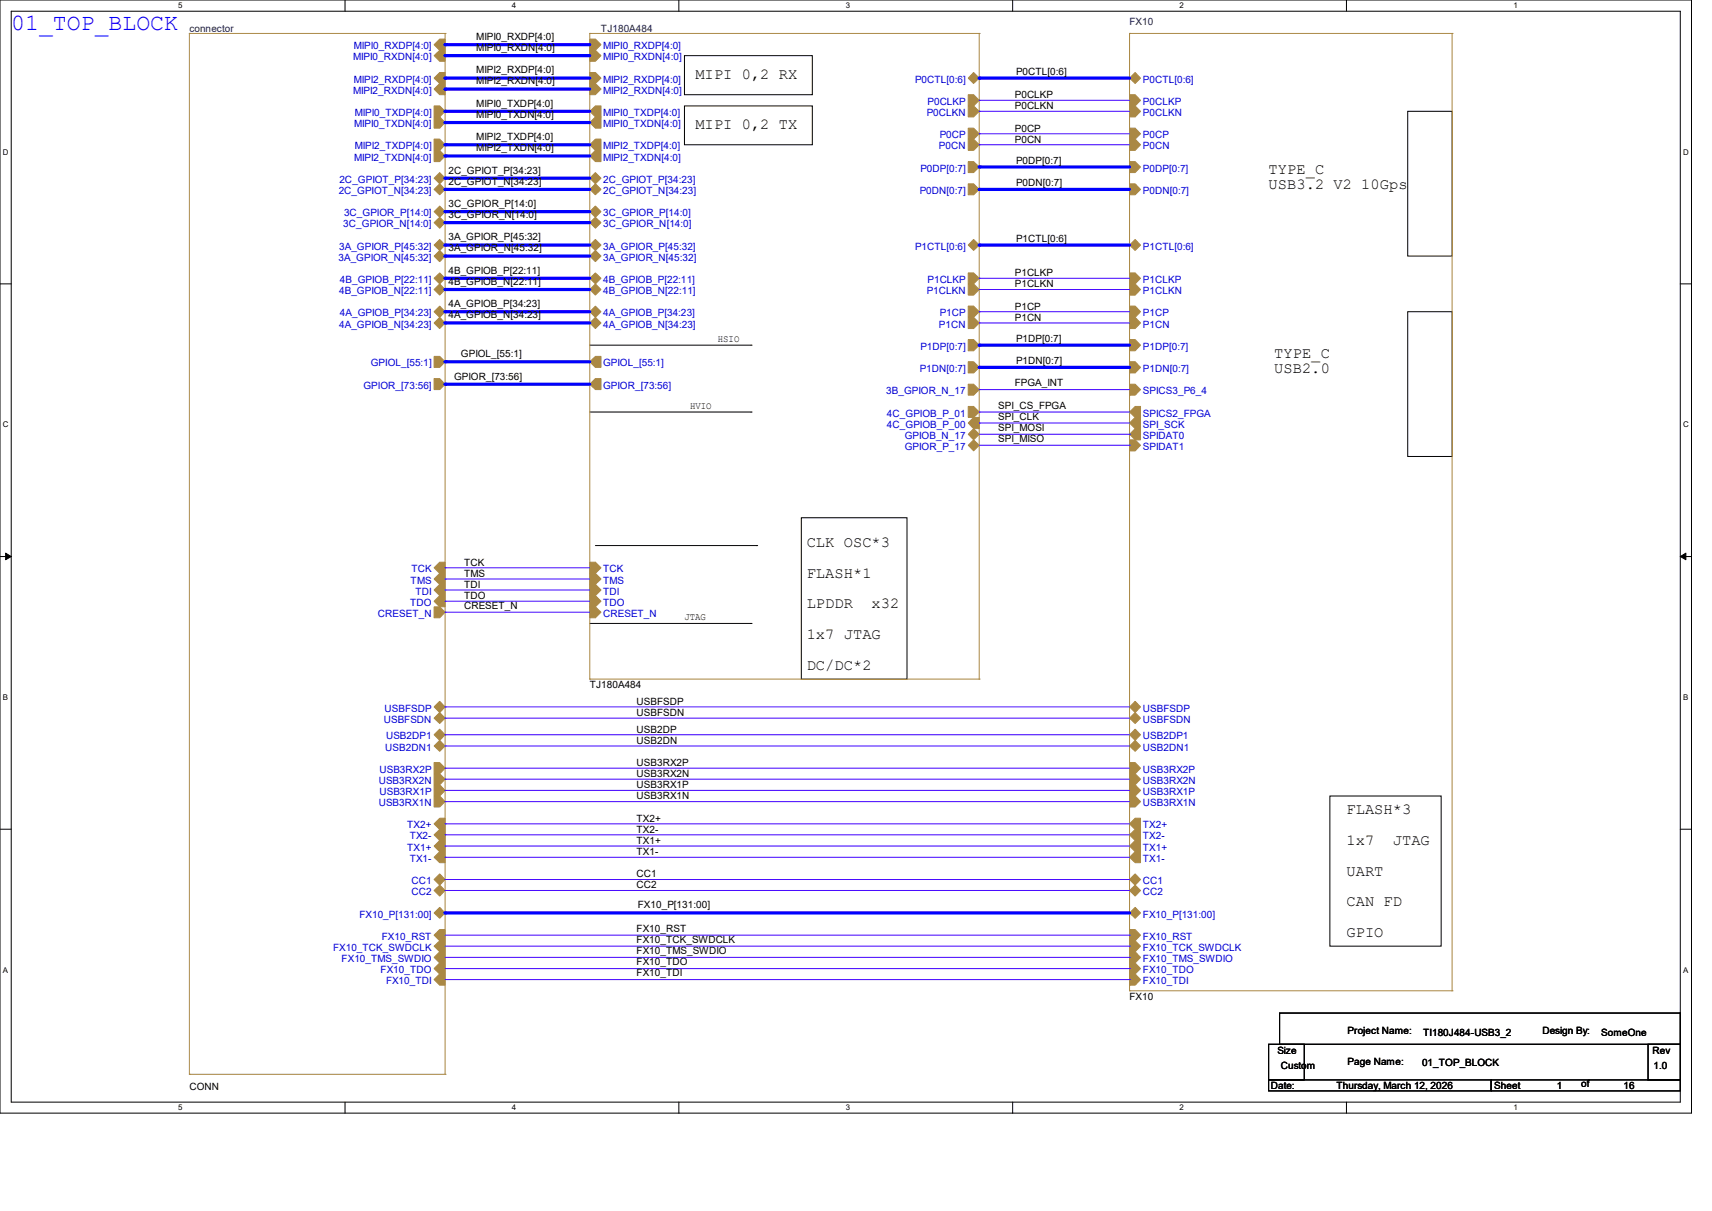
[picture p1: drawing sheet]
<svg xmlns="http://www.w3.org/2000/svg" width="297mm" height="210mm" viewBox="0 0 297 210" stroke-linecap="round" stroke-linejoin="round" font-family="sans-serif">
<path d="M0 0h293.5v193h-293.5zM1.9 1.9h289.6v189.2h-289.6z" fill="none" stroke="#000" stroke-width=".17"/>
<g fill="#fff">
<path d="M30.9 .2h.8v1.5h-.8z"/>
<path d="M30.9 191.3h.8v1.6h-.8z"/>
</g>
<path d="M59.9 0v1.9M59.9 191.1v2" fill="none" stroke="#000" stroke-width=".17"/>
<g fill="#fff">
<path d="M88.8 .2h.8v1.5h-.8z"/>
<path d="M88.8 191.3h.8v1.6h-.8z"/>
</g>
<path d="M117.8 0v1.9M117.8 191.1v2" fill="none" stroke="#000" stroke-width=".17"/>
<g fill="#fff">
<path d="M146.7 .2h.8v1.5h-.8z"/>
<path d="M146.7 191.3h.8v1.6h-.8z"/>
</g>
<path d="M175.7 0v1.9M175.7 191.1v2" fill="none" stroke="#000" stroke-width=".17"/>
<g fill="#fff">
<path d="M204.6 .2h.8v1.5h-.8z"/>
<path d="M204.6 191.3h.8v1.6h-.8z"/>
</g>
<path d="M233.6 0v1.9M233.6 191.1v2" fill="none" stroke="#000" stroke-width=".17"/>
<g fill="#fff">
<path d="M262.6 .2h.7v1.5h-.7z"/>
<path d="M262.6 191.3h.7v1.6h-.7z"/>
<path d="M.5 25.6h1v1.5h-1z"/>
<path d="M292 25.6h1v1.5h-1z"/>
<path d="M.5 72.9h1v1.5h-1z"/>
<path d="M292 72.9h1v1.5h-1z"/>
</g>
<path d="M0 49.2h1.9M291.5 49.2h2" fill="none" stroke="#000" stroke-width=".17"/>
<g fill="#fff">
<path d="M.5 120.1h.9v1.6h-.9z"/>
<path d="M292 120.1h.9v1.6h-.9z"/>
</g>
<path d="M0 96.5h1.9M291.5 96.5h2" fill="none" stroke="#000" stroke-width=".17"/>
<path d="M1 95.9l.9 .6-.9 .6zM291.5 96.5l1-.6v1.2z" fill="#000" stroke="#000" stroke-width=".17"/>
<g fill="#fff">
<path d="M.5 167.4h.9v1.6h-.9z"/>
<path d="M292 167.4h.9v1.6h-.9z"/>
</g>
<g fill="none" stroke="#000" stroke-width=".17">
<path d="M118.7 9.7h22.2v6.7h-22.2zM118.7 18.4h22.2v6.7h-22.2zM244.2 19.3h7.7v25.1h-7.7zM102.3 59.9h28M130.3 59.9h.1M244.2 54.1h7.7v25.1h-7.7zM102.3 71.5h28M130.3 71.5h.1M103.3 94.6h28M131.3 94.6h.1M139 89.8h18.4v28h-18.4zM102.3 108.1h28"/>
<path d="M130.3 108.1h.1M230.7 138h19.3v26.1h-19.3zM0 143.8h1.9M291.5 143.8h2M222 175.7h69.5v5.4h-69.5zM220.1 181.1h6.2v6.2h-6.2zM220.1 187.3h38.6v1.9h-38.6zM258.7 187.3h32.8v1.9h-32.8zM285.9 181.1h5.6v6.2h-5.6z"/>
</g>
<g fill="#a84" stroke="#a84" stroke-width=".17">
<path d="M196 16.4h.9l1 1-1 1h-.9z" fill-rule="evenodd"/>
<path d="M196 18.4h.9l1 .9-1 1h-.9z" fill-rule="evenodd"/>
<path d="M196 22.2h.9l1 1-1 .9h-.9z" fill-rule="evenodd"/>
<path d="M196 24.1h.9l1 1-1 1h-.9z" fill-rule="evenodd"/>
<path d="M196 47.3h.9l1 1-1 .9h-.9z" fill-rule="evenodd"/>
<path d="M196 49.2h.9l1 1-1 1h-.9z" fill-rule="evenodd"/>
<path d="M196 53.1h.9l1 1-1 .9h-.9z" fill-rule="evenodd"/>
<path d="M196 55h.9l1 1-1 1h-.9z" fill-rule="evenodd"/>
<path d="M196 62.7h.9l1 1-1 1h-.9z" fill-rule="evenodd"/>
<path d="M196 42.5l.9-1 1 1-1 .9z" fill-rule="evenodd"/>
<path d="M196.9 12.6l1 .9-1 1-.9-1z" fill-rule="evenodd"/>
<path d="M196 31.9h.9l1 1-1 .9h-.9z" fill-rule="evenodd"/>
<path d="M196 28h.9l1 1-1 .9h-.9z" fill-rule="evenodd"/>
<path d="M196 58.9h.9l1 1-1 .9h-.9z" fill-rule="evenodd"/>
<path d="M196.9 74.3h1v2h-1l-.9-1z" fill-rule="evenodd"/>
<path d="M196 76.3h.9l1 .9-1 1h-.9z" fill-rule="evenodd"/>
<path d="M196 73.4l.9-1h1v1.9h-1z" fill-rule="evenodd"/>
<path d="M196 66.6h.9l1 1-1 .9h-.9z" fill-rule="evenodd"/>
<path d="M196 71.5l.9-1h1v1.9h-1z" fill-rule="evenodd"/>
<path d="M196 152.5l.9-.9 1 .9-1 1z" fill-rule="evenodd"/>
<path d="M196 146.7l.9-.9h1v1.9h-1z" fill-rule="evenodd"/>
<path d="M196 154.4l.9-.9 1 .9-1 1z" fill-rule="evenodd"/>
<path d="M196 144.8l.9-1h1v2h-1z" fill-rule="evenodd"/>
<path d="M196 136.1h.9l1 1-1 .9h-.9z" fill-rule="evenodd"/>
<path d="M196 132.2h.9l1 1-1 1h-.9z" fill-rule="evenodd"/>
<path d="M196 129.4l.9-1 1 1-1 .9z" fill-rule="evenodd"/>
<path d="M196 138h.9l1 1-1 1h-.9z" fill-rule="evenodd"/>
<path d="M196 134.2h.9l1 .9-1 1h-.9z" fill-rule="evenodd"/>
<path d="M196 127.4l.9-1 1 1-1 1z" fill-rule="evenodd"/>
<path d="M196 142.9l.9-1h1v1.9h-1z" fill-rule="evenodd"/>
<path d="M196 148.7l.9-1h1v1.9h-1z" fill-rule="evenodd"/>
<path d="M196 124.5l.9-.9 1 .9-1 1z" fill-rule="evenodd"/>
<path d="M196 122.6l.9-1 1 1-1 1z" fill-rule="evenodd"/>
<path d="M196.9 157.4l1 .9-1 1-.9-1z" fill-rule="evenodd"/>
<path d="M196 161.2h.9l1 1-1 1h-.9z" fill-rule="evenodd"/>
<path d="M196 163.2h.9l1 .9-1 1h-.9z" fill-rule="evenodd"/>
<path d="M196 165.1h.9l1 .9-1 1h-.9z" fill-rule="evenodd"/>
<path d="M196 167h.9l1 1-1 .9h-.9z" fill-rule="evenodd"/>
<path d="M196 168.9h.9l1 1-1 1h-.9z" fill-rule="evenodd"/>
<path d="M168 47.3h.9l1 1-1 .9h-.9z" fill-rule="evenodd"/>
<path d="M168 49.2h.9l1 1-1 1h-.9z" fill-rule="evenodd"/>
<path d="M168 53.1h.9l1 1-1 .9h-.9z" fill-rule="evenodd"/>
<path d="M168 55h.9l1 1-1 1h-.9z" fill-rule="evenodd"/>
<path d="M168 16.4h.9l1 1-1 1h-.9z" fill-rule="evenodd"/>
<path d="M168 18.4h.9l1 .9-1 1h-.9z" fill-rule="evenodd"/>
<path d="M168 22.2h.9l1 1-1 .9h-.9z" fill-rule="evenodd"/>
<path d="M168 24.1h.9l1 1-1 1h-.9z" fill-rule="evenodd"/>
<path d="M168 62.7h.9l1 1-1 1h-.9z" fill-rule="evenodd"/>
<path d="M168.9 12.6l1 .9-1 1-.9-1z" fill-rule="evenodd"/>
<path d="M168 31.9h.9l1 1-1 .9h-.9z" fill-rule="evenodd"/>
<path d="M168 28h.9l1 1-1 .9h-.9z" fill-rule="evenodd"/>
<path d="M168 58.9h.9l1 1-1 .9h-.9z" fill-rule="evenodd"/>
<path d="M168.9 41.5l1 1-1 .9-.9-.9z" fill-rule="evenodd"/>
<path d="M168 70.5h.9l1 1-1 .9h-.9z" fill-rule="evenodd"/>
<path d="M168.9 72.4h1v1.9h-1l-.9-.9z" fill-rule="evenodd"/>
<path d="M168 66.6h.9l1 1-1 .9h-.9z" fill-rule="evenodd"/>
<path d="M102.3 8.7h1l1 1-1 .9h-1z" fill-rule="evenodd"/>
<path d="M102.3 6.8h1l1 .9-1 1h-1z" fill-rule="evenodd"/>
<path d="M103.3 26.1h1v1.9h-1l-1-.9z" fill-rule="evenodd"/>
<path d="M103.3 24.1h1v2h-1l-1-1z" fill-rule="evenodd"/>
<path d="M103.3 20.3h1v1.9h-1l-1-.9z" fill-rule="evenodd"/>
<path d="M102.3 19.3l1-.9h1v1.9h-1z" fill-rule="evenodd"/>
<path d="M102.3 14.5h1l1 1-1 .9h-1z" fill-rule="evenodd"/>
<path d="M102.3 12.6h1l1 .9-1 1h-1z" fill-rule="evenodd"/>
<path d="M102.3 105.2h1l1 1-1 .9h-1z" fill-rule="evenodd"/>
<path d="M102.3 103.3h1l1 1-1 .9h-1z" fill-rule="evenodd"/>
<path d="M102.3 101.3h1l1 1-1 1h-1z" fill-rule="evenodd"/>
<path d="M102.3 99.4h1l1 1-1 .9h-1z" fill-rule="evenodd"/>
<path d="M102.3 97.5h1l1 1-1 .9h-1z" fill-rule="evenodd"/>
<path d="M103.3 35.7l1 1-1 1-1-1z" fill-rule="evenodd"/>
<path d="M102.3 62.7l1-.9h1v1.9h-1z" fill-rule="evenodd"/>
<path d="M102.3 44.4l1-1 1 1-1 1z" fill-rule="evenodd"/>
<path d="M102.3 42.5l1-1 1 1-1 .9z" fill-rule="evenodd"/>
<path d="M102.3 56l1-1 1 1-1 1z" fill-rule="evenodd"/>
<path d="M103.3 53.1l1 1-1 .9-1-.9z" fill-rule="evenodd"/>
<path d="M102.3 66.6l1-.9h1v1.9h-1z" fill-rule="evenodd"/>
<path d="M168 77.2l.9-.9 1 .9-1 1z" fill-rule="evenodd"/>
<path d="M168.9 74.3l1 1-1 1-.9-1z" fill-rule="evenodd"/>
<path d="M102.3 50.2l1-1 1 1-1 1z" fill-rule="evenodd"/>
<path d="M102.3 48.3l1-1 1 1-1 .9z" fill-rule="evenodd"/>
<path d="M102.3 38.6l1-.9 1 .9-1 1z" fill-rule="evenodd"/>
<path d="M103.3 31.9l1 1-1 .9-1-.9z" fill-rule="evenodd"/>
<path d="M103.3 29.9l1 1-1 1-1-1z" fill-rule="evenodd"/>
<path d="M75.3 9.7l1-1h.9v1.9h-.9z" fill-rule="evenodd"/>
<path d="M76.3 6.8h.9v1.9h-.9l-1-1z" fill-rule="evenodd"/>
<path d="M75.3 20.3h1l.9 1-.9 .9h-1z" fill-rule="evenodd"/>
<path d="M75.3 18.4h1l.9 .9-.9 1h-1z" fill-rule="evenodd"/>
<path d="M76.3 14.5h.9v1.9h-.9l-1-.9z" fill-rule="evenodd"/>
<path d="M76.3 12.6h.9v1.9h-.9l-1-1z" fill-rule="evenodd"/>
<path d="M75.3 24.1h1l.9 1-.9 1h-1z" fill-rule="evenodd"/>
<path d="M75.3 26.1h1l.9 1-.9 .9h-1z" fill-rule="evenodd"/>
<path d="M75.3 105.2h1l.9 1-.9 .9h-1z" fill-rule="evenodd"/>
<path d="M75.3 146.7l1-.9h.9v1.9h-.9z" fill-rule="evenodd"/>
<path d="M75.3 152.5l1-.9 .9 .9-.9 1z" fill-rule="evenodd"/>
<path d="M75.3 154.4l1-.9 .9 .9-.9 1z" fill-rule="evenodd"/>
<path d="M75.3 144.8l1-1h.9v2h-.9z" fill-rule="evenodd"/>
<path d="M75.3 136.1h1l.9 1-.9 .9h-1z" fill-rule="evenodd"/>
<path d="M75.3 132.2h1l.9 1-.9 1h-1z" fill-rule="evenodd"/>
<path d="M75.3 129.4l1-1 .9 1-.9 .9z" fill-rule="evenodd"/>
<path d="M75.3 138h1l.9 1-.9 1h-1z" fill-rule="evenodd"/>
<path d="M75.3 134.2h1l.9 .9-.9 1h-1z" fill-rule="evenodd"/>
<path d="M75.3 127.4l1-1 .9 1-.9 1z" fill-rule="evenodd"/>
<path d="M75.3 148.7l1-1h.9v1.9h-.9z" fill-rule="evenodd"/>
<path d="M75.3 142.9l1-1h.9v1.9h-.9z" fill-rule="evenodd"/>
<path d="M75.3 124.5l1-.9 .9 .9-.9 1z" fill-rule="evenodd"/>
<path d="M75.3 122.6l1-1 .9 1-.9 1z" fill-rule="evenodd"/>
<path d="M75.3 104.3l1-1h.9v1.9h-.9z" fill-rule="evenodd"/>
<path d="M76.3 157.4l.9 .9-.9 1-1-1z" fill-rule="evenodd"/>
<path d="M75.3 102.3l1-1h.9v2h-.9z" fill-rule="evenodd"/>
<path d="M75.3 100.4l1-1h.9v1.9h-.9z" fill-rule="evenodd"/>
<path d="M75.3 98.5l1-1h.9v1.9h-.9z" fill-rule="evenodd"/>
<path d="M75.3 162.2l1-1h.9v2h-.9z" fill-rule="evenodd"/>
<path d="M75.3 164.1l1-.9h.9v1.9h-.9z" fill-rule="evenodd"/>
<path d="M75.3 166l1-.9h.9v1.9h-.9z" fill-rule="evenodd"/>
<path d="M75.3 168l1-1h.9v1.9h-.9z" fill-rule="evenodd"/>
<path d="M75.3 169.9l1-1h.9v2h-.9z" fill-rule="evenodd"/>
<path d="M75.3 38.6l1-.9 .9 .9-.9 1z" fill-rule="evenodd"/>
<path d="M76.3 35.7l.9 1-.9 1-1-1z" fill-rule="evenodd"/>
<path d="M75.3 56l1-1 .9 1-.9 1z" fill-rule="evenodd"/>
<path d="M76.3 53.1l.9 1-.9 .9-1-.9z" fill-rule="evenodd"/>
<path d="M75.3 44.4l1-1 .9 1-.9 1z" fill-rule="evenodd"/>
<path d="M75.3 42.5l1-1 .9 1-.9 .9z" fill-rule="evenodd"/>
<path d="M76.3 31.9l.9 1-.9 .9-1-.9z" fill-rule="evenodd"/>
<path d="M76.3 29.9l.9 1-.9 1-1-1z" fill-rule="evenodd"/>
<path d="M75.3 50.2l1-1 .9 1-.9 1z" fill-rule="evenodd"/>
<path d="M75.3 48.3l1-1 .9 1-.9 .9z" fill-rule="evenodd"/>
<path d="M75.3 61.8h1l.9 .9-.9 1h-1z" fill-rule="evenodd"/>
<path d="M75.3 65.7h1l.9 .9-.9 1h-1z" fill-rule="evenodd"/>
</g>
<g fill="none" stroke="#a84" stroke-width=".17">
<path d="M32.9 5.8h.1M32.9 5.8h44.3M32.9 5.8v180.5M77.2 5.8h.1M77.2 5.8v180.5M102.3 5.8h.1M102.3 5.8h67.6M102.3 5.8v112M169.9 5.8h.1M169.9 5.8v112M196 5.8h.1M196 5.8h55.9"/>
<path d="M196 5.8v166M251.9 5.8h.1M251.9 5.8v166M102.3 117.8h.1M102.3 117.8h67.6M169.9 117.8h.1M196 171.8h.1M196 171.8h55.9M251.9 171.8h.1M32.9 186.3h.1M32.9 186.3h44.3M77.2 186.3h.1"/>
</g>
<g fill="none" stroke="#4200ff" stroke-width=".17">
<path d="M169.9 17.4h.1M169.9 19.3h.1M169.9 17.4h26.1M169.9 19.3h26.1M169.9 23.2h.1M169.9 25.1h.1M169.9 23.2h26.1M169.9 25.1h26.1M169.9 48.3h.1M169.9 50.2h.1M169.9 54.1h.1M169.9 56h.1"/>
<path d="M169.9 48.3h26.1M169.9 50.2h26.1M169.9 54.1h26.1M169.9 56h26.1"/>
</g>
<path d="M169.9 29h26.1" fill="none" stroke="#00f" stroke-width=".55"/>
<circle cx="169.9" cy="29" r=".28" fill="#00f"/>
<path d="M169.9 32.9h26.1" fill="none" stroke="#00f" stroke-width=".55"/>
<circle cx="169.9" cy="32.9" r=".28" fill="#00f"/>
<path d="M169.9 59.9h26.1" fill="none" stroke="#00f" stroke-width=".55"/>
<circle cx="169.9" cy="59.9" r=".28" fill="#00f"/>
<path d="M169.9 63.7h26.1" fill="none" stroke="#00f" stroke-width=".55"/>
<circle cx="169.9" cy="63.7" r=".28" fill="#00f"/>
<path d="M169.9 42.5h26.1" fill="none" stroke="#00f" stroke-width=".55"/>
<circle cx="169.9" cy="42.5" r=".28" fill="#00f"/>
<path d="M169.9 13.5h26.1" fill="none" stroke="#00f" stroke-width=".55"/>
<circle cx="169.9" cy="13.5" r=".28" fill="#00f"/>
<path d="M169.9 67.6h.1M169.9 71.5h.1M169.9 73.4h.1M169.9 67.6h26.1M169.9 71.5h26.1M169.9 73.4h26.1M169.9 75.3h26.1M169.9 77.2h26.1M196 75.3h.1M196 77.2h.1" fill="none" stroke="#4200ff" stroke-width=".17"/>
<path d="M77.2 7.7h25.1" fill="none" stroke="#00f" stroke-width=".55"/>
<circle cx="77.2" cy="7.7" r=".28" fill="#00f"/>
<path d="M77.2 98.5h.1M77.2 98.5h25.1M77.2 100.4h.1M77.2 102.3h.1M77.2 104.3h.1M77.2 100.4h25.1M77.2 102.3h25.1M77.2 104.3h25.1" fill="none" stroke="#4200ff" stroke-width=".17"/>
<path d="M77.2 9.7h25.1" fill="none" stroke="#00f" stroke-width=".55"/>
<circle cx="77.2" cy="9.7" r=".28" fill="#00f"/>
<path d="M77.2 158.3h118.8" fill="none" stroke="#00f" stroke-width=".55"/>
<circle cx="77.2" cy="158.3" r=".28" fill="#00f"/>
<g fill="none" stroke="#4200ff" stroke-width=".17">
<path d="M77.2 106.2h.1M77.2 106.2h25.1M77.2 122.6h.1M77.2 124.5h.1M77.2 127.4h.1M77.2 129.4h.1M77.2 133.2h.1M77.2 135.1h.1M77.2 137.1h.1M77.2 139h.1M77.2 122.6h118.8M77.2 124.5h118.8"/>
<path d="M77.2 127.4h118.8M77.2 129.4h118.8M77.2 133.2h118.8M77.2 135.1h118.8M77.2 137.1h118.8M77.2 139h118.8M77.2 142.9h.1M77.2 144.8h.1M77.2 146.7h.1M77.2 148.7h.1M77.2 152.5h.1M77.2 154.4h.1"/>
<path d="M77.2 142.9h118.8M77.2 144.8h118.8M77.2 146.7h118.8M77.2 148.7h118.8M77.2 152.5h118.8M77.2 154.4h118.8M77.2 162.2h118.8M77.2 164.1h118.8M77.2 166h118.8M77.2 168h118.8M77.2 169.9h118.8M196 162.2h.1"/>
<path d="M196 164.1h.1M196 166h.1M196 168h.1M196 169.9h.1"/>
</g>
<path d="M77.2 13.5h25.1" fill="none" stroke="#00f" stroke-width=".55"/>
<circle cx="77.2" cy="13.5" r=".28" fill="#00f"/>
<path d="M77.2 15.5h25.1" fill="none" stroke="#00f" stroke-width=".55"/>
<circle cx="77.2" cy="15.5" r=".28" fill="#00f"/>
<path d="M77.2 19.3h25.1" fill="none" stroke="#00f" stroke-width=".55"/>
<circle cx="77.2" cy="19.3" r=".28" fill="#00f"/>
<path d="M77.2 21.3h25.1" fill="none" stroke="#00f" stroke-width=".55"/>
<circle cx="77.2" cy="21.3" r=".28" fill="#00f"/>
<path d="M77.2 25.1h25.1" fill="none" stroke="#00f" stroke-width=".55"/>
<circle cx="77.2" cy="25.1" r=".28" fill="#00f"/>
<path d="M77.2 27.1h25.1" fill="none" stroke="#00f" stroke-width=".55"/>
<circle cx="77.2" cy="27.1" r=".28" fill="#00f"/>
<path d="M77.2 30.9h25.1" fill="none" stroke="#00f" stroke-width=".55"/>
<circle cx="77.2" cy="30.9" r=".28" fill="#00f"/>
<path d="M77.2 32.9h25.1" fill="none" stroke="#00f" stroke-width=".55"/>
<circle cx="77.2" cy="32.9" r=".28" fill="#00f"/>
<path d="M77.2 36.7h25.1" fill="none" stroke="#00f" stroke-width=".55"/>
<circle cx="77.2" cy="36.7" r=".28" fill="#00f"/>
<path d="M77.2 38.6h25.1" fill="none" stroke="#00f" stroke-width=".55"/>
<circle cx="77.2" cy="38.6" r=".28" fill="#00f"/>
<path d="M77.2 42.5h25.1" fill="none" stroke="#00f" stroke-width=".55"/>
<circle cx="77.2" cy="42.5" r=".28" fill="#00f"/>
<path d="M77.2 44.4h25.1" fill="none" stroke="#00f" stroke-width=".55"/>
<circle cx="77.2" cy="44.4" r=".28" fill="#00f"/>
<path d="M77.2 48.3h25.1" fill="none" stroke="#00f" stroke-width=".55"/>
<circle cx="77.2" cy="48.3" r=".28" fill="#00f"/>
<path d="M77.2 50.2h25.1" fill="none" stroke="#00f" stroke-width=".55"/>
<circle cx="77.2" cy="50.2" r=".28" fill="#00f"/>
<path d="M77.2 54.1h25.1" fill="none" stroke="#00f" stroke-width=".55"/>
<circle cx="77.2" cy="54.1" r=".28" fill="#00f"/>
<path d="M77.2 56h25.1" fill="none" stroke="#00f" stroke-width=".55"/>
<circle cx="77.2" cy="56" r=".28" fill="#00f"/>
<path d="M77.2 62.7h25.1" fill="none" stroke="#00f" stroke-width=".55"/>
<circle cx="77.2" cy="62.7" r=".28" fill="#00f"/>
<path d="M77.2 66.6h25.1" fill="none" stroke="#00f" stroke-width=".55"/>
<circle cx="77.2" cy="66.6" r=".28" fill="#00f"/>
<text font-size="4" fill="#00f" x="1.9" y="5.2">01_TOP_BLOCK</text>
<g font-size="2.7">
<text x="120.6" y="13.8">MIPI 0,2 RX</text>
<text x="120.6" y="22.4">MIPI 0,2 TX</text>
<text x="220.1" y="30.2">TYPE_C</text>
<text x="220.1" y="32.9">USB3.2 V2 10Gps</text>
<text x="221.1" y="62">TYPE_C</text>
<text x="221.1" y="64.7">USB2.0</text>
<text x="140" y="94.8">CLK OSC*3</text>
<text x="140" y="100.2">FLASH*1</text>
<text x="140" y="105.5">LPDDR</text>
<text x="151.2" y="105.5">x32</text>
<text x="140" y="110.8">1x7 JTAG</text>
<text x="140" y="116.2">DC/DC*2</text>
<text x="233.6" y="141.2">FLASH*3</text>
<text x="233.6" y="146.5">1x7</text>
<text x="241.7" y="146.5">JTAG</text>
<text x="233.6" y="151.8">UART</text>
<text x="233.6" y="157.2">CAN FD</text>
<text x="233.6" y="162.5">GPIO</text>
</g>
<g font-size="1.7" fill="#004040">
<text x="32.8" y="5.5">connector</text>
<text x="104.3" y="5.5">TJ180A484</text>
<text x="196" y="4.3">FX10</text>
</g>
<g font-size="1.7" fill="#00c">
<text x="61.3" y="10.5">MIPI0_RXDN[4:0]</text>
<text x="61.4" y="8.6">MIPI0_RXDP[4:0]</text>
<text x="104.6" y="10.5">MIPI0_RXDN[4:0]</text>
<text x="104.6" y="8.6">MIPI0_RXDP[4:0]</text>
<text x="61.3" y="16.3">MIPI2_RXDN[4:0]</text>
<text x="61.4" y="14.4">MIPI2_RXDP[4:0]</text>
<text x="104.6" y="16.3">MIPI2_RXDN[4:0]</text>
<text x="104.6" y="14.4">MIPI2_RXDP[4:0]</text>
<text x="158.7" y="14.4">P0CTL[0:6]</text>
<text x="198.3" y="14.4">P0CTL[0:6]</text>
<text x="61.4" y="22.1">MIPI0_TXDN[4:0]</text>
<text x="61.6" y="20.1">MIPI0_TXDP[4:0]</text>
<text x="104.6" y="22.1">MIPI0_TXDN[4:0]</text>
<text x="104.6" y="20.1">MIPI0_TXDP[4:0]</text>
<text x="160.8" y="20.1">P0CLKN</text>
<text x="160.9" y="18.2">P0CLKP</text>
<text x="198.3" y="18.2">P0CLKP</text>
<text x="198.3" y="20.1">P0CLKN</text>
<text x="61.4" y="27.9">MIPI2_TXDN[4:0]</text>
<text x="61.6" y="25.9">MIPI2_TXDP[4:0]</text>
<text x="104.6" y="27.9">MIPI2_TXDN[4:0]</text>
<text x="104.6" y="25.9">MIPI2_TXDP[4:0]</text>
<text x="159.7" y="29.8">P0DP[0:7]</text>
<text x="162.9" y="25.9">P0CN</text>
<text x="163" y="24">P0CP</text>
<text x="198.3" y="24">P0CP</text>
<text x="198.3" y="25.9">P0CN</text>
<text x="198.3" y="29.8">P0DP[0:7]</text>
<text x="58.8" y="33.7">2C_GPIOT_N[34:23]</text>
<text x="58.9" y="31.7">2C_GPIOT_P[34:23]</text>
<text x="104.6" y="33.7">2C_GPIOT_N[34:23]</text>
<text x="104.6" y="31.7">2C_GPIOT_P[34:23]</text>
<text x="159.6" y="33.7">P0DN[0:7]</text>
<text x="198.3" y="33.7">P0DN[0:7]</text>
<text x="59.6" y="39.4">3C_GPIOR_N[14:0]</text>
<text x="59.7" y="37.5">3C_GPIOR_P[14:0]</text>
<text x="104.6" y="37.5">3C_GPIOR_P[14:0]</text>
<text x="104.6" y="39.4">3C_GPIOR_N[14:0]</text>
<text x="58.7" y="45.2">3A_GPIOR_N[45:32]</text>
<text x="58.8" y="43.3">3A_GPIOR_P[45:32]</text>
<text x="104.6" y="45.2">3A_GPIOR_N[45:32]</text>
<text x="104.6" y="43.3">3A_GPIOR_P[45:32]</text>
<text x="158.7" y="43.3">P1CTL[0:6]</text>
<text x="198.3" y="43.3">P1CTL[0:6]</text>
<text x="58.8" y="51">4B_GPIOB_N[22:11]</text>
<text x="59" y="49.1">4B_GPIOB_P[22:11]</text>
<text x="104.6" y="51">4B_GPIOB_N[22:11]</text>
<text x="104.6" y="49.1">4B_GPIOB_P[22:11]</text>
<text x="160.8" y="51">P1CLKN</text>
<text x="160.9" y="49.1">P1CLKP</text>
<text x="198.3" y="49.1">P1CLKP</text>
<text x="198.3" y="51">P1CLKN</text>
<text x="58.8" y="56.8">4A_GPIOB_N[34:23]</text>
<text x="59" y="54.9">4A_GPIOB_P[34:23]</text>
<text x="104.6" y="56.8">4A_GPIOB_N[34:23]</text>
<text x="104.6" y="54.9">4A_GPIOB_P[34:23]</text>
<text x="162.9" y="56.8">P1CN</text>
<text x="163" y="54.9">P1CP</text>
<text x="198.3" y="54.9">P1CP</text>
<text x="198.3" y="56.8">P1CN</text>
<text x="64.3" y="63.5">GPIOL_[55:1]</text>
<text x="104.6" y="63.5">GPIOL_[55:1]</text>
<text x="159.6" y="64.5">P1DN[0:7]</text>
<text x="159.7" y="60.7">P1DP[0:7]</text>
<text x="198.3" y="64.5">P1DN[0:7]</text>
<text x="198.3" y="60.7">P1DP[0:7]</text>
<text x="63.1" y="67.4">GPIOR_[73:56]</text>
<text x="104.6" y="67.4">GPIOR_[73:56]</text>
<text x="153.8" y="68.4">3B_GPIOR_N_17</text>
<text x="198.3" y="68.4">SPICS3_P6_4</text>
<text x="153.9" y="72.3">4C_GPIOB_P_01</text>
<text x="153.9" y="74.2">4C_GPIOB_P_00</text>
<text x="157" y="76.1">GPIOB_N_17</text>
<text x="198.3" y="76.1">SPIDAT0</text>
<text x="198.3" y="74.2">SPI_SCK</text>
<text x="198.3" y="72.3">SPICS2_FPGA</text>
<text x="157" y="78">GPIOR_P_17</text>
<text x="198.3" y="78">SPIDAT1</text>
<text x="71.2" y="101.2">TMS</text>
<text x="71.4" y="99.3">TCK</text>
<text x="104.6" y="101.2">TMS</text>
<text x="104.6" y="99.3">TCK</text>
<text x="65.6" y="107">CRESET_N</text>
<text x="71.2" y="105.1">TDO</text>
<text x="72.1" y="103.1">TDI</text>
<text x="104.6" y="107">CRESET_N</text>
<text x="104.6" y="105.1">TDO</text>
<text x="104.6" y="103.1">TDI</text>
<text x="66.6" y="125.3">USBFSDN</text>
<text x="66.7" y="123.4">USBFSDP</text>
<text x="198.3" y="125.3">USBFSDN</text>
<text x="198.3" y="123.4">USBFSDP</text>
<text x="66.8" y="130.2">USB2DN1</text>
<text x="67" y="128.2">USB2DP1</text>
<text x="198.3" y="130.2">USB2DN1</text>
<text x="198.3" y="128.2">USB2DP1</text>
<text x="65.7" y="135.9">USB3RX2N</text>
<text x="65.8" y="137.9">USB3RX1P</text>
<text x="65.8" y="134">USB3RX2P</text>
<text x="198.3" y="137.9">USB3RX1P</text>
<text x="198.3" y="134">USB3RX2P</text>
<text x="198.3" y="135.9">USB3RX2N</text>
<text x="65.7" y="139.8">USB3RX1N</text>
<text x="70.7" y="143.7">TX2+</text>
<text x="198.3" y="139.8">USB3RX1N</text>
<text x="198.3" y="143.7">TX2+</text>
<text x="70.7" y="147.5">TX1+</text>
<text x="71.1" y="145.6">TX2-</text>
<text x="71.1" y="149.5">TX1-</text>
<text x="198.3" y="147.5">TX1+</text>
<text x="198.3" y="145.6">TX2-</text>
<text x="198.3" y="149.5">TX1-</text>
<text x="71.4" y="153.3">CC1</text>
<text x="71.4" y="155.2">CC2</text>
<text x="198.3" y="153.3">CC1</text>
<text x="198.3" y="155.2">CC2</text>
<text x="62.4" y="159.1">FX10_P[131:00]</text>
<text x="198.3" y="159.1">FX10_P[131:00]</text>
<text x="57.8" y="164.9">FX10_TCK_SWDCLK</text>
<text x="59.3" y="166.8">FX10_TMS_SWDIO</text>
<text x="66.3" y="163">FX10_RST</text>
<text x="198.3" y="163">FX10_RST</text>
<text x="198.3" y="164.9">FX10_TCK_SWDCLK</text>
<text x="198.3" y="166.8">FX10_TMS_SWDIO</text>
<text x="66" y="168.8">FX10_TDO</text>
<text x="67" y="170.7">FX10_TDI</text>
<text x="198.3" y="168.8">FX10_TDO</text>
<text x="198.3" y="170.7">FX10_TDI</text>
</g>
<g font-size="1.7">
<text x="82.6" y="6.9">MIPI0_RXDP[4:0]</text>
<text x="82.6" y="8.8">MIPI0_RXDN[4:0]</text>
<text x="82.6" y="12.7">MIPI2_RXDP[4:0]</text>
<text x="82.6" y="14.6">MIPI2_RXDN[4:0]</text>
<text x="176.1" y="17">P0CLKP</text>
<text x="176.3" y="13">P0CTL[0:6]</text>
<text x="82.6" y="18.5">MIPI0_TXDP[4:0]</text>
<text x="82.6" y="20.4">MIPI0_TXDN[4:0]</text>
<text x="176.1" y="18.9">P0CLKN</text>
<text x="176.1" y="22.8">P0CP</text>
<text x="82.6" y="24.3">MIPI2_TXDP[4:0]</text>
<text x="82.6" y="26.2">MIPI2_TXDN[4:0]</text>
<text x="176.1" y="24.7">P0CN</text>
<text x="176.3" y="28.4">P0DP[0:7]</text>
<text x="77.8" y="30.1">2C_GPIOT_P[34:23]</text>
<text x="77.8" y="32">2C_GPIOT_N[34:23]</text>
<text x="77.8" y="35.9">3C_GPIOR_P[14:0]</text>
<text x="176.3" y="32.3">P0DN[0:7]</text>
<text x="77.8" y="37.8">3C_GPIOR_N[14:0]</text>
<text x="77.8" y="41.7">3A_GPIOR_P[45:32]</text>
<text x="176.3" y="41.9">P1CTL[0:6]</text>
<text x="77.8" y="43.6">3A_GPIOR_N[45:32]</text>
<text x="77.8" y="47.5">4B_GPIOB_P[22:11]</text>
<text x="176.1" y="47.9">P1CLKP</text>
<text x="77.8" y="49.4">4B_GPIOB_N[22:11]</text>
<text x="77.8" y="53.3">4A_GPIOB_P[34:23]</text>
<text x="176.1" y="49.8">P1CLKN</text>
<text x="176.1" y="53.7">P1CP</text>
<text x="77.8" y="55.2">4A_GPIOB_N[34:23]</text>
<text x="124.5" y="59.3">HSIO</text>
<text x="176.1" y="55.6">P1CN</text>
<text x="176.3" y="59.3">P1DP[0:7]</text>
<text x="78.8" y="65.8">GPIOR_[73:56]</text>
<text x="80" y="61.9">GPIOL_[55:1]</text>
<text x="176.3" y="63.1">P1DN[0:7]</text>
<text x="119.7" y="70.9">HVIO</text>
<text x="173.2" y="70.9">SPI_CS_FPGA</text>
<text x="176.1" y="67">FPGA_INT</text>
<text x="173.2" y="72.8">SPI_CLK</text>
<text x="173.2" y="74.7">SPI_MOSI</text>
<text x="173.2" y="76.6">SPI_MISO</text>
<text x="80.5" y="98.1">TCK</text>
<text x="80.5" y="100">TMS</text>
<text x="80.5" y="101.9">TDI</text>
<text x="80.5" y="103.9">TDO</text>
<text x="80.5" y="105.6">CRESET_N</text>
<text x="118.7" y="107.6">JTAG</text>
<text x="102.3" y="119.4">TJ180A484</text>
<text x="110.4" y="122.2">USBFSDP</text>
<text x="110.4" y="124.2">USBFSDN</text>
<text x="110.4" y="127">USB2DP</text>
<text x="110.4" y="129">USB2DN</text>
<text x="110.4" y="132.8">USB3RX2P</text>
<text x="110.4" y="134.7">USB3RX2N</text>
<text x="110.4" y="136.7">USB3RX1P</text>
<text x="110.4" y="138.6">USB3RX1N</text>
<text x="110.4" y="142.5">TX2+</text>
<text x="110.4" y="144.4">TX2-</text>
<text x="110.4" y="146.3">TX1+</text>
<text x="110.4" y="148.3">TX1-</text>
<text x="110.4" y="152.1">CC1</text>
<text x="110.4" y="154">CC2</text>
<text x="110.4" y="161.6">FX10_RST</text>
<text x="110.7" y="157.5">FX10_P[131:00]</text>
<text x="110.4" y="163.5">FX10_TCK_SWDCLK</text>
<text x="110.4" y="165.4">FX10_TMS_SWDIO</text>
<text x="110.4" y="167.4">FX10_TDO</text>
<text x="110.4" y="169.3">FX10_TDI</text>
<text x="196" y="173.4">FX10</text>
<text x="233.8" y="179.4">Project Name:</text>
<text x="246.9" y="179.6">TI180J484-USB3_2</text>
<text x="267.6" y="179.4">Design By:</text>
<text x="277.8" y="179.6">SomeOne</text>
<text x="221.6" y="182.9">Size</text>
<text x="222.2" y="185.4">Custom</text>
<text x="233.8" y="184.6">Page Name:</text>
<text x="246.7" y="184.8">01_TOP_BLOCK</text>
<text x="286.7" y="182.9">Rev</text>
<text x="286.9" y="185.4">1.0</text>
<text x="32.8" y="189.1">CONN</text>
<text x="220.5" y="188.9">Date:</text>
<text x="231.9" y="188.9">Thursday, March 12, 2026</text>
<text x="259.2" y="188.9">Sheet</text>
<text x="270.1" y="188.9">1</text>
<text x="274.3" y="188.5">of</text>
<text x="281.6" y="188.9">16</text>
</g>
<g font-size="1.4">
<text x="30.9" y="1.4">5</text>
<text x="88.8" y="1.4">4</text>
<text x="146.7" y="1.4">3</text>
<text x="204.6" y="1.4">2</text>
<text x="262.6" y="1.4">1</text>
<text x=".5" y="26.8">D</text>
<text x="292" y="26.8">D</text>
<text x=".5" y="74.1">C</text>
<text x="292" y="74.1">C</text>
<text x=".5" y="121.4">B</text>
<text x="292" y="121.4">B</text>
<text x=".5" y="168.7">A</text>
<text x="292" y="168.7">A</text>
<text x="30.9" y="192.6">5</text>
<text x="88.8" y="192.6">4</text>
<text x="146.7" y="192.6">3</text>
<text x="204.6" y="192.6">2</text>
<text x="262.6" y="192.6">1</text>
</g>
</svg>
